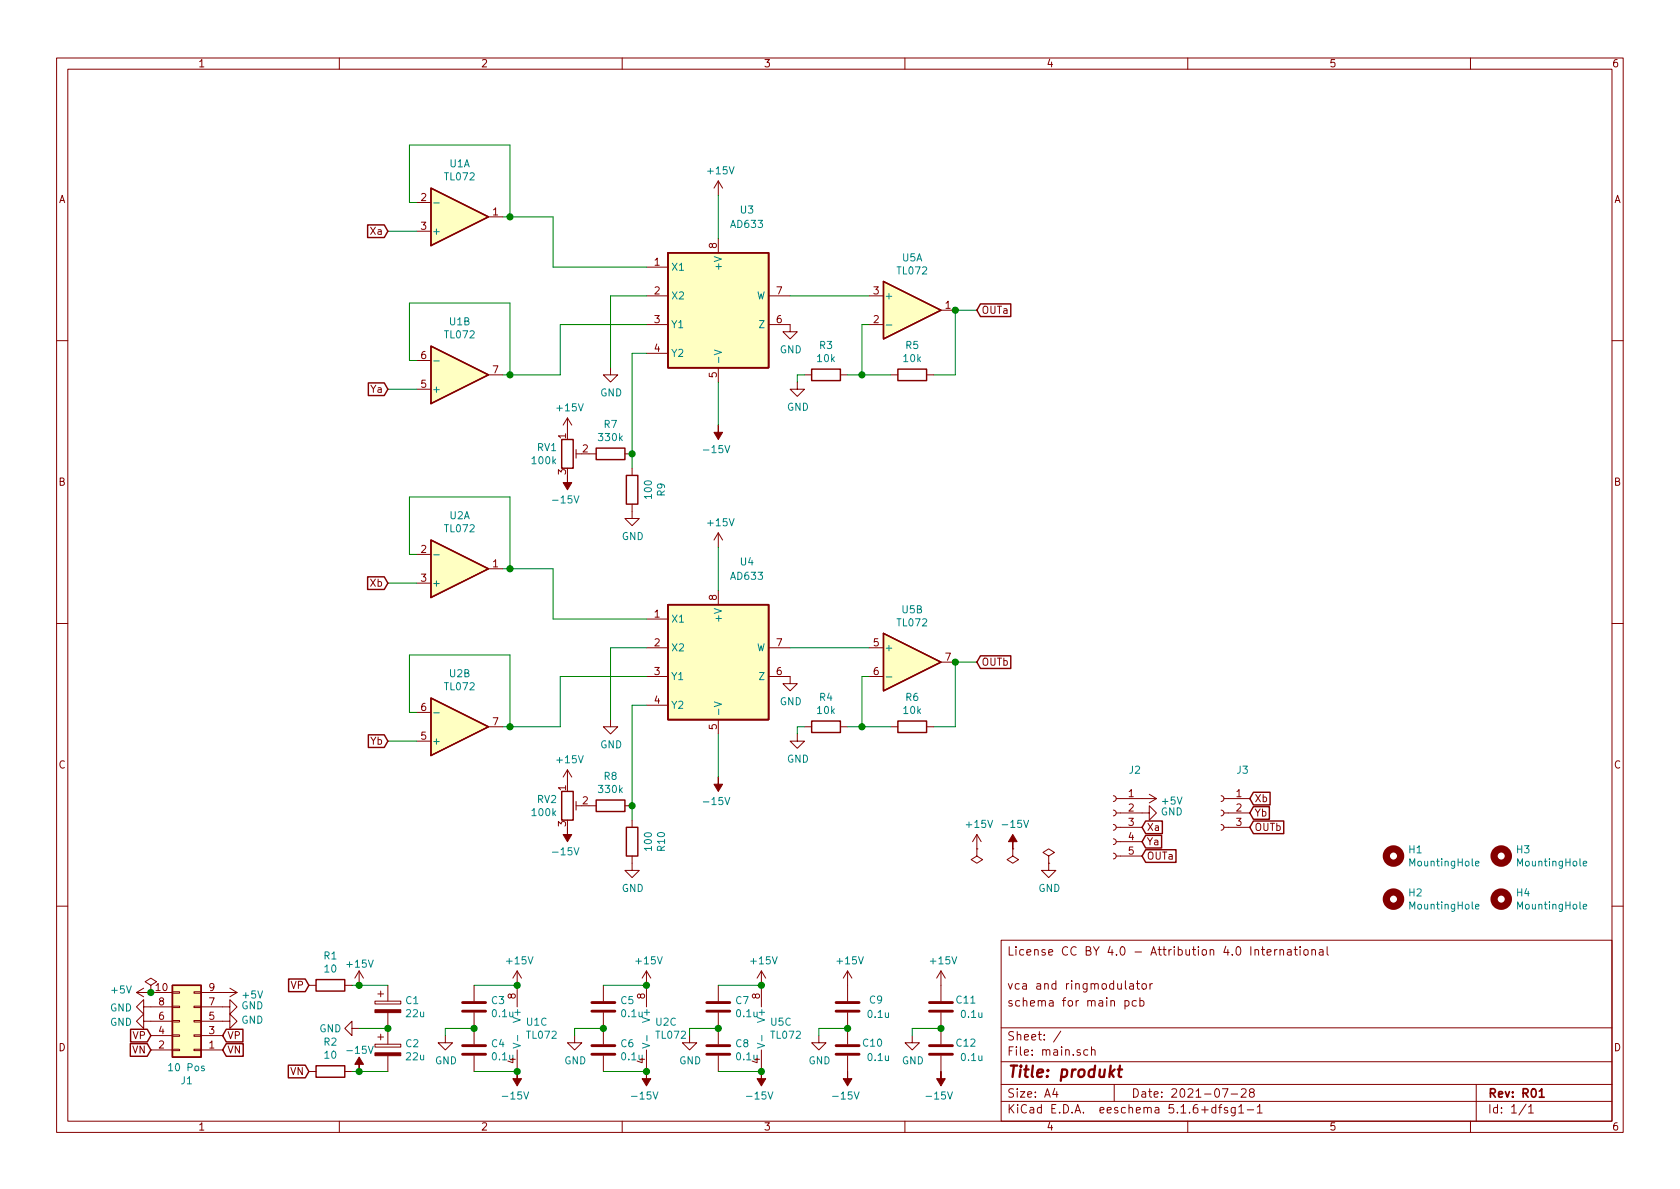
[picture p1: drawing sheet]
<svg xmlns="http://www.w3.org/2000/svg" width="297mm" height="210mm" viewBox="0 0 297 210" stroke-linecap="round" stroke-linejoin="round" font-family="sans-serif">
<g fill="none" stroke="#840000" stroke-width=".18">
<path d="M10 10.3h277v189.9h-277zM12 12.2h273v186.1h-273zM60 10.3v1.9M110 10.3v1.9M160 10.3v1.9M210 10.3v1.9M260 10.3v1.9M73.7 35.8h2.5M86.4 38.3h2.5M127 32v2.5M127 32l-.8 1.3M127 32l.8 1.3"/>
<path d="M73.7 40.9h2.5M114.3 57.4h3.8M114.3 52.3h3.8M114.3 47.2h3.8M127 42.2v2.5M135.9 57.4h3.8v1.3h1.3l-1.3 1.2-1.3-1.2h1.3M135.9 52.3h3.8M153.7 57.4h2.5M153.7 52.3h2.5M166.4 54.9h2.5M10 60.2h2M73.7 68.8h2.5"/>
<path d="M73.7 63.7h2.5M86.4 66.3h2.5M100.3 73.9l-.7 1.3M100.3 73.9v2.5M100.3 73.9l.8 1.3M101.9 79.5v1.5M107.9 65v1.3h1.3l-1.3 1.3-1.2-1.3h1.2M114.3 62.5h3.8M127 65v2.6M141 67.6v1.2h1.2l-1.2 1.3-1.3-1.3h1.3M142.2 66.3h1.3M148.6 66.3h1.3"/>
<path d="M157.5 66.3h1.2M163.8 66.3h1.3M285 60.2h2M73.7 98h2.5M101.9 80.3h1M104.1 80.3h1.3M110.5 80.3h1.3M111.8 89.1v2.6h1.2l-1.2 1.3-1.3-1.3h1.3M111.8 82.8v1.3M127 94.2v2.6M127 94.2l-.8 1.3M127 94.2l.8 1.3"/>
<path d="M10 110.3h2M73.7 103.1h2.5M86.4 100.6h2.5M114.3 114.5h3.8M114.3 119.6h3.8M114.3 109.5h3.8M127 104.4v2.5M135.9 119.6h3.8v1.3h1.3l-1.3 1.3-1.3-1.3h1.3M135.9 114.5h3.8M153.7 114.5h2.5M153.7 119.6h2.5M166.4 117.1h2.5"/>
<path d="M285 110.3h2M73.7 131.1h2.5M73.7 126h2.5M86.4 128.5h2.5M100.3 136.1v2.6M100.3 136.1l-.7 1.3M100.3 136.1l.8 1.3M107.9 127.2v1.3h1.3l-1.3 1.3-1.2-1.3h1.2M114.3 124.7h3.8M127 127.2v2.6M141 129.8v1.3h1.2l-1.2 1.2-1.3-1.2h1.3M142.2 128.5h1.3"/>
<path d="M148.6 128.5h1.3M157.5 128.5h1.2M163.8 128.5h1.3M101.9 141.7v1.6M101.9 142.5h1M104.1 142.5h1.3M110.5 142.5h1.3M111.8 151.4v2.5h1.2l-1.2 1.3-1.3-1.3h1.3M111.8 145v1.3M172.7 150.1v1.3l1 .6-1 .6-1-.6 1-.6M172.7 150.1h.1M172.7 147.6l-.7 1.2"/>
<path d="M172.7 147.6v2.5M172.7 147.6l.8 1.2M179.1 150.1v1.3l1 .6-1 .6-1-.6 1-.6M179.1 150.1h.1M185.4 151.4l1-.7-1-.6-1 .6 1 .7v1.2M185.4 152.6h.1M185.4 152.6v1.3h1.3l-1.3 1.3-1.3-1.3h1.3M196.8 150.9l.4 .1 .2 .3-.2 .4-.4 .2M196.8 148.3l.4 .2 .2 .2-.2 .5-.4 .1M196.8 145.8l.4 .1 .2 .3-.2 .4-.4 .2M196.8 143.3l.4 .1 .2 .3-.2 .4-.4 .2M196.8 140.7l.4 .1 .2 .3-.2 .4-.4 .2"/>
<path d="M197.4 143.8h5.8v-1.3l1.3 1.3-1.3 1.2v-1.2M197.4 146.3h4.5M197.4 141.2h7.1M197.4 151.4h4.5M197.4 148.8h4.5M203.2 140.5l1.3 .7M204.5 141.2l-1.3 .8M215.9 145.8l.3 .1 .2 .3-.1 .4-.4 .2M215.9 143.3l.3 .1 .2 .3-.1 .4-.4 .2M215.9 140.7l.3 .1 .2 .3-.1 .4-.4 .2M216.4 146.3h4.6M216.4 143.8h4.6"/>
<path d="M216.4 141.2h4.6M10 160.2h2M24.1 175.5h6.4M24.1 175.5l1.3 .8M25.4 178v-1.2l-1.3 1.2 1.3 1.3v-1.3h5.1M25.4 174.7l-1.3 .8M26.7 174.2l1-.6-1-.6-1 .6 1 .6v1.3M26.7 175.5h.1M30.5 175.4h1.2v.2h-1.2zM30.5 177.9h1.2v.3h-1.2zM34.3 175.4h1.3v.2h-1.3zM34.3 177.9h1.3v.3h-1.3z"/>
<path d="M35.6 178h5v-1.2l1.3 1.2-1.3 1.3v-1.3M35.6 175.5h6.3M40.6 174.7l1.3 .8M41.9 175.5l-1.3 .8M54.6 174.2h1.3M61 174.2h1.2M63.5 171.7l-.8 1.3M63.5 171.7v2.5M63.5 171.7l.8 1.3M66.3 177h4.6v.5h-4.6zM66.8 175.8h1M67.3 175.3v1"/>
<path d="M68.6 174.2v2.8M68.6 179.1v5.6M83.8 174.2v2.8M83.8 179.1v5.6M91.4 171.7l-.7 1.3M91.4 171.7v6.3M91.4 171.7l.8 1.3M106.7 174.2v2.8M106.7 179.1v5.6M114.3 171.7l-.8 1.3M114.3 171.7v6.3M114.3 171.7l.8 1.3"/>
<path d="M127 174.2v2.8M127 179.1v5.6M134.6 171.7v6.3M134.6 171.7l-.7 1.3M134.6 171.7l.8 1.3M149.9 171.7l-.8 1.3M149.9 171.7v5.3M149.9 179.1v5.6M149.9 171.7l.7 1.3M166.4 171.7l-.8 1.3M166.4 171.7v5.3M166.4 179.1v5.6"/>
<path d="M166.4 171.7l.7 1.3M177 166.3h108v32h-108zM198.9 177l.4-.1 .3 .3-.1 .6-.2 .1-.4-.1M198.9 176.9v1.5M199.8 174h.5l.1 .9M200.4 174.3l-.5 .1a.29 .29 0 0 0-.2 .2 .29 .29 0 0 0 .2 .3l.5-.1M200.9 177l-.4-.1-.3 .3 .1 .6 .2 .1 .4-.1M200.9 173.9h.6M201.1 173.4v1.3l.4 .2M201.5 177l.5-.1 .3 .3-.1 .6-.2 .1-.5-.1M201.5 176.4v1.5M202 174.1l.2-.2 .4 .2v.7l-.2 .1-.4-.1z"/>
<path d="M203.3 173.9v1M203.8 173.9l-.5 .3M223 167.9h.6M223.2 167.4v1.3l.4 .2M224 168.4l.7-.1v-.3l-.5-.1-.2 .2 .1 .7h.6M225.4 167.9v1M225.8 167.9l-.4 .3M226.3 168l.2-.1 .4 .1v.9M226.3 167.9v1M227.7 168h.5l.1 .9M228.3 168.3h-.5l-.2 .2 .2 .4 .5-.1M228.8 167.9h.6"/>
<path d="M229 167.4v1.3l.4 .2M229.9 167.4v.2M229.9 167.9v1M230.6 168l.2-.1 .4 .1v.8l-.2 .1-.4-.1zM232 168l.2-.1 .3 .1 .1 .9M232 167.9v1M233.3 168h.6v.9M233.9 168.3h-.4l-.3 .2 .3 .4 .4-.1M234.6 167.4v1.3l.3 .2M285 160.2h2M25.4 180.6v-1.3l-1.3 1.3 1.3 1.3v-1.3h5.1M26.7 185.7h3.8"/>
<path d="M26.7 183.1h3.8M30.5 183h1.2v.3h-1.2zM30.5 185.5h1.2v.3h-1.2zM30.5 180.5h1.2v.2h-1.2zM34.3 183h1.3v.3h-1.3zM34.3 185.5h1.3v.3h-1.3zM34.3 180.5h1.3v.2h-1.3zM35.6 180.6h5v-1.3l1.3 1.3-1.3 1.3v-1.3M35.6 185.7h3.8M35.6 183.1h3.8M54.6 189.5h1.3M60 198.3v1.9"/>
<path d="M61 189.5h1.2M62.2 181.9v-1.3l-1.2 1.3 1.2 1.2v-1.2h1.3M66.3 184.7h4.6v.5h-4.6zM66.8 183.4h1M67.3 182.9v1M68.6 186.7v2.8M78.7 183.1v1.3h1.3l-1.3 1.3-1.2-1.3h1.2M83.8 186.7v2.8M91.4 185.7v3.8M101.6 183.1v1.3h1.3l-1.3 1.3-1.3-1.3h1.3M106.7 186.7v2.8M110 198.3v1.9"/>
<path d="M114.3 185.7v3.8M121.9 183.1v1.3h1.3l-1.3 1.3-1.3-1.3h1.3M127 186.7v2.8M134.6 185.7v3.8M144.8 183.1v1.3h1.2l-1.2 1.3-1.3-1.3h1.3M149.9 186.7v2.8M160 198.3v1.9M161.3 183.1v1.3h1.3l-1.3 1.3-1.3-1.3h1.3M166.4 186.7v2.8M177 194.8h108M177 191.8h108M177 187.8h108"/>
<path d="M177 181.8h108M186.5 192.5l-.4 1h1M186.8 193v1M187.6 182.3l-1.3 2M192.3 185.7l-.4-.1-.3 .3 .1 .6 .2 .1 .4-.1M193 185.7l.2-.1 .3 .1 .1 .9M193 185.1v1.5M197 191.8v3M210 198.3v1.9M215 195.9l-.5-.1-.3 .3 .1 .6 .2 .1 .5-.1M215 195.3v1.5M215.5 195.8h.5"/>
<path d="M216 195.3l-.3 .2v1.3M216.1 192.5h1l-.6 1.5M217 195.9l-.3-.1-.2 .2v.3l.5 .1v.3h-.5M217.7 193.5h1.1M218.4 195.8v1.2l-.3 .3h-.3M218.4 195.9l-.4-.1-.3 .3 .1 .6h.6M219 195.8l.5-.5v1.5M219 196.8h.9M219.5 192.7l.2-.2h.3l.3 .2v.3v.2l-.9 .8h.9M220.5 196.3h1.2M221.2 193.2l-.3-.3 .1-.2 .2-.2 .4 .1 .2 .2-.1 .2-.6 .2a.48 .48 0 0 0-.1 .7l.2 .1 .5-.1a.48 .48 0 0 0-.1-.7h-.1M222.3 195.8l.4-.5v1.5"/>
<path d="M222.3 196.8h.9M260 198.3v1.9M261 191.8v6.5M269.8 195.2l-1.2 2M270.3 195.8l.4-.5v1.5M270.3 196.8h.8"/>
</g>
<path d="M272.2 193l.4-.5v1.5M272.2 194h.8" fill="none" stroke="#840000" stroke-width=".3"/>
<path d="M197.6 189.1h.8M198 188.4l-.2 1.8 .1 .1 .3 .1" fill="none" stroke="#840000" stroke-width=".41"/>
<g fill="#840000" stroke="#840000" stroke-width=".18">
<path d="M91.4 189.5v1.2h.8l-.8 1.3-.7-1.3h.7z"/>
<path d="M179.1 147.6l.7 1.2h-.7v1.3v-1.3h-.8z"/>
<path d="M114.3 189.5v1.2h.8l-.8 1.3-.8-1.3h.8z"/>
<path d="M166.4 189.5v1.2h.7l-.7 1.3-.8-1.3h.8z"/>
<path d="M149.9 189.5v1.2h.7l-.7 1.3-.8-1.3h.8z"/>
<path d="M66.3 186.2h4.6v.5h-4.6z"/>
<path d="M66.3 178.6h4.6v.5h-4.6z"/>
<path d="M100.3 84.1v1.2h.8l-.8 1.3-.7-1.3h.7z"/>
<path d="M127 137.4v1.3h.8l-.8 1.2-.8-1.2h.8z"/>
<path d="M134.6 189.5v1.2h.8l-.8 1.3-.7-1.3h.7z"/>
<path d="M100.3 146.3v1.3h.8l-.8 1.2-.7-1.2h.7z"/>
<path d="M127 75.2v1.2h.8l-.8 1.3-.8-1.3h.8z"/>
<path d="M63.5 186.9l.8 1.3h-.8v1.3v-1.3h-.8z"/>
</g>
<g fill="none" stroke="#840000" stroke-width=".51">
<path d="M81.8 178.8h4.1M81.8 177.3h4.1M104.6 178.8h4.1M104.6 177.3h4.1M125 178.8h4M125 177.3h4M147.8 178.8h4.1M147.8 177.3h4.1M164.3 178.8h4.1M164.3 177.3h4.1M81.8 186.4h4.1M81.8 184.9h4.1"/>
<path d="M104.6 186.4h4.1M104.6 184.9h4.1M125 186.4h4M125 184.9h4M147.8 186.4h4.1M147.8 184.9h4.1M164.3 186.4h4.1M164.3 184.9h4.1"/>
</g>
<g fill="none" stroke="#840000" stroke-width="1.3">
<circle cx="246.4" cy="151.4" r="1.27"/>
<circle cx="246.4" cy="159" r="1.27"/>
<circle cx="265.4" cy="151.4" r="1.27"/>
<circle cx="265.4" cy="159" r="1.27"/>
</g>
<g fill="none" stroke="#008484" stroke-width=".18">
<path d="M76.7 35.9h1M156.7 57.5h1M76.7 63.8h1M126.3 61.9l1.3 .4-1.3 .4M127.1 63.2v.9M76.7 98.1h1M156.7 119.7h1M76.7 126.1h1M126.3 124.1l1.3 .4-1.3 .5M127.1 125.4v1M260.9 152.7l.6-.1-.1-.3h-.3l-.2 .2 .1 .6h.4M279.9 152.7l.6-.1v-.3h-.4l-.2 .2 .1 .6h.5"/>
<path d="M260.9 160.3l.6-.1-.1-.2-.3-.1-.2 .2 .1 .6h.4M279.9 160.3l.6-.1v-.2l-.4-.1-.2 .2 .1 .6h.5M90.7 184.5l1.3 .4-1.3 .4M91.5 183.1v1M113.6 184.5l1.3 .4-1.3 .4M114.4 183.1v1M133.9 184.5l1.3 .4-1.3 .4M134.7 183.1v1"/>
</g>
<g fill="#ffffc2" stroke="#ffffc2" stroke-width=".18">
<path d="M76.2 95.5l10.2 5.1-10.2 5.1z"/>
<path d="M76.2 33.3l10.2 5-10.2 5.1z"/>
<path d="M76.2 61.2l10.2 5.1-10.2 5.1z"/>
<path d="M76.2 123.4l10.2 5.1-10.2 5.1z"/>
<path d="M156.2 112l10.2 5.1-10.2 5.1z"/>
<path d="M156.2 49.8l10.2 5.1-10.2 5z"/>
<path d="M118.1 106.9h17.8v20.3h-17.8z"/>
<path d="M118.1 44.7h17.8v20.3h-17.8z"/>
<path d="M30.5 174.2h5.1v12.7h-5.1z"/>
</g>
<g fill="none" stroke="#840000" stroke-width=".25">
<path d="M65 39.8h2.9l.7 1.1-.7 1.1h-2.9zM76.2 33.3l10.2 5-10.2 5.1zM118.1 44.7h17.8v20.3h-17.8zM156.2 49.8l10.2 5.1-10.2 5zM173.4 53.7h5.3v2.3h-5.3l-.7-1.1zM65.1 67.7h2.8l.7 1.1-.7 1.1h-2.8zM76.2 61.2l10.2 5.1-10.2 5.1zM99.3 77.7h2v5.1h-2zM105.4 79.2h5.1v2.1h-5.1zM143.5 65.3h5.1v2h-5.1zM158.7 65.3h5.1v2h-5.1zM76.2 95.5l10.2 5.1-10.2 5.1z"/>
<path d="M110.7 84.1h2.1v5h-2.1zM65 102h2.9l.7 1.1-.7 1.1h-2.9zM118.1 106.9h17.8v20.3h-17.8zM156.2 112l10.2 5.1-10.2 5.1zM173.4 116h5.3v2.2h-5.3l-.7-1.1zM65.1 129.9h2.8l.7 1.2-.7 1.1h-2.8zM76.2 123.4l10.2 5.1-10.2 5.1zM99.3 139.9h2v5.1h-2zM143.5 127.5h5.1v2h-5.1zM158.7 127.5h5.1v2h-5.1zM105.4 141.5h5.1v2h-5.1zM110.7 146.3h2.1v5.1h-2.1z"/>
<path d="M202.6 145.2h2.9v2.2h-2.9l-.7-1.1zM202.6 150.3h5.3v2.2h-5.3l-.7-1.1zM202.6 147.7h2.8v2.3h-2.8l-.7-1.2zM221.6 145.2h5.4v2.2h-5.4l-.6-1.1zM221.6 142.6h2.8v2.3h-2.8l-.6-1.1zM221.6 140.1h3v2.2h-3l-.6-1.1zM30.5 174.2h5.1v12.7h-5.1zM51 173.1h3l.6 1.1-.6 1.2h-3zM55.9 173.2h5.1v2.1h-5.1zM23 184.6h3l.7 1.1-.7 1.1h-3zM23.1 182h2.9l.7 1.1-.7 1.1h-2.9zM40 184.6h3v2.2h-3l-.6-1.1z"/>
<path d="M40 182h3v2.2h-3l-.6-1.1zM51 188.4h3l.6 1.1-.6 1.1h-3zM55.9 188.5h5.1v2h-5.1z"/>
</g>
<g fill="none" stroke="#008400" stroke-width=".18">
<path d="M73.7 35.8h-1.3v-10.2h17.8v12.7M88.9 38.3h8.9v8.9h16.5M127 34.5v7.7M68.6 40.9h5.1M114.3 57.4h-15.2v8.9h-10.2M114.3 52.3h-6.4v12.7M139.7 52.3h14M153.7 57.4h-1.3v8.9M172.7 54.9h-3.8v11.4h-3.8M68.6 68.8h5.1M73.7 63.7h-1.3v-10.1h17.8v12.7M114.3 62.5h-2.5v20.3"/>
<path d="M127 67.6v7.6M142.2 66.3h-1.2v1.3M149.9 66.3h7.6M73.7 98h-1.3v-10.1h17.8v12.7M127 96.8v7.6M68.6 103.1h5.1M88.9 100.6h8.9v8.9h16.5M114.3 114.5h-6.4v12.7M114.3 119.6h-15.2v8.9h-10.2M139.7 114.5h14M153.7 119.6h-1.3v8.9M172.7 117.1h-3.8v11.4h-3.8"/>
<path d="M68.6 131.1h5.1M73.7 126h-1.3v-10.2h17.8v12.7M114.3 124.7h-2.5v20.3M127 129.8v7.6M142.2 128.5h-1.2v1.3M149.9 128.5h7.6M62.2 174.2h6.4M83.8 174.2h7.6M106.7 174.2h7.6M127 174.2h7.6M62.2 189.5h6.4M63.5 181.9h5.1"/>
<path d="M83.8 189.5h7.6M83.8 181.9h-5.1v1.2M106.7 181.9h-5.1v1.2M106.7 189.5h7.6M127 189.5h7.6M127 181.9h-5.1v1.2M149.9 181.9h-5.1v1.2M166.4 181.9h-5.1v1.2"/>
</g>
<g fill="#008400" stroke="#008400" stroke-width=".25">
<circle cx="168.9" cy="54.9" r=".51"/>
<circle cx="26.7" cy="175.5" r=".51"/>
<circle cx="166.4" cy="181.9" r=".51"/>
<circle cx="91.4" cy="189.5" r=".51"/>
<circle cx="91.4" cy="174.2" r=".51"/>
<circle cx="152.4" cy="66.3" r=".51"/>
<circle cx="114.3" cy="189.5" r=".51"/>
<circle cx="114.3" cy="174.2" r=".51"/>
<circle cx="127" cy="181.9" r=".51"/>
<circle cx="134.6" cy="189.5" r=".51"/>
<circle cx="134.6" cy="174.2" r=".51"/>
<circle cx="63.5" cy="189.5" r=".51"/>
<circle cx="63.5" cy="174.2" r=".51"/>
<circle cx="168.9" cy="117.1" r=".51"/>
<circle cx="68.6" cy="181.9" r=".51"/>
<circle cx="152.4" cy="128.5" r=".51"/>
<circle cx="149.9" cy="181.9" r=".51"/>
<circle cx="90.2" cy="66.3" r=".51"/>
<circle cx="90.2" cy="128.5" r=".51"/>
<circle cx="90.2" cy="100.6" r=".51"/>
<circle cx="111.8" cy="80.3" r=".51"/>
<circle cx="90.2" cy="38.3" r=".51"/>
<circle cx="83.8" cy="181.9" r=".51"/>
<circle cx="111.8" cy="142.5" r=".51"/>
<circle cx="106.7" cy="181.9" r=".51"/>
</g>
<text font-size="2.8" fill="#840000" x="178" y="190.5">Title: produkt</text>
<g font-size="2.1" fill="#840000">
<text x="178" y="169">License CC BY 4.0 - Attribution 4.0 International</text>
<text x="178" y="178">schema for main pcb</text>
<text x="178" y="175">vca and ringmodulator</text>
<text x="178" y="184">Sheet: /</text>
<text x="178" y="186.7">File: main.sch</text>
<text x="178" y="196.9">KiCad E.D.A. eeschema 5.1.6+dfsg1-1</text>
<text x="178" y="194.1">Size: A4</text>
<text x="200" y="194.1">Date: 2021-07-28</text>
<text x="263" y="194.1">Rev: R01</text>
<text x="263" y="196.9">Id: 1/1</text>
</g>
<g font-size="1.8" fill="#840000">
<text x="35" y="11.9">1</text>
<text x="85" y="11.9">2</text>
<text x="135" y="11.9">3</text>
<text x="185" y="11.9">4</text>
<text x="235" y="11.9">5</text>
<text x="285" y="11.9">6</text>
<text x="10.4" y="35.9">A</text>
<text x="74.4" y="35.6">2</text>
<text x="285.4" y="35.9">A</text>
<text x="65.6" y="41.5">Xa</text>
<text x="74.4" y="40.6">3</text>
<text x="87.1" y="38.1">1</text>
<text x="115.7" y="47">1</text>
<text x="126.7" y="43.9" transform="rotate(-90 126.7 43.9)">8</text>
<text x="115.7" y="52.1">2</text>
<text x="137.3" y="52.1">7</text>
<text x="154.5" y="52.1">3</text>
<text x="115.7" y="57.1">3</text>
<text x="137.3" y="57.1">6</text>
<text x="154.5" y="57.1">2</text>
<text x="167.2" y="54.6">1</text>
<text x="173.5" y="55.5">OUTa</text>
<text x="74.4" y="63.5">6</text>
<text x="115.7" y="62.2">4</text>
<text x="65.6" y="69.5">Ya</text>
<text x="74.4" y="68.6">5</text>
<text x="87.1" y="66">7</text>
<text x="126.7" y="66.8" transform="rotate(-90 126.7 66.8)">5</text>
<text x="100.1" y="77.6" transform="rotate(-90 100.1 77.6)">1</text>
<text x="100.1" y="83.9" transform="rotate(-90 100.1 83.9)">3</text>
<text x="103" y="80">2</text>
<text x="10.4" y="85.9">B</text>
<text x="285.4" y="85.9">B</text>
<text x="74.4" y="97.8">2</text>
<text x="87.1" y="100.3">1</text>
<text x="65.5" y="103.8">Xb</text>
<text x="74.4" y="102.9">3</text>
<text x="126.7" y="106.1" transform="rotate(-90 126.7 106.1)">8</text>
<text x="115.7" y="109.2">1</text>
<text x="115.7" y="114.3">2</text>
<text x="115.7" y="119.4">3</text>
<text x="137.3" y="119.4">6</text>
<text x="137.3" y="114.3">7</text>
<text x="154.5" y="114.3">5</text>
<text x="154.5" y="119.4">6</text>
<text x="167.2" y="116.8">7</text>
<text x="173.5" y="117.7">OUTb</text>
<text x="74.4" y="125.7">6</text>
<text x="115.7" y="124.5">4</text>
<text x="65.5" y="131.7">Yb</text>
<text x="74.4" y="130.8">5</text>
<text x="87.1" y="128.3">7</text>
<text x="126.7" y="129" transform="rotate(-90 126.7 129)">5</text>
<text x="10.4" y="135.9">C</text>
<text x="285.4" y="135.9">C</text>
<text x="100.1" y="139.8" transform="rotate(-90 100.1 139.8)">1</text>
<text x="103" y="142.2">2</text>
<text x="199.5" y="141">1</text>
<text x="199.5" y="143.5">2</text>
<text x="218.6" y="141">1</text>
<text x="218.6" y="143.5">2</text>
<text x="221.8" y="141.9">Xb</text>
<text x="100.1" y="146.1" transform="rotate(-90 100.1 146.1)">3</text>
<text x="199.5" y="146">3</text>
<text x="199.5" y="148.6">4</text>
<text x="202.7" y="146.9">Xa</text>
<text x="202.7" y="149.5">Ya</text>
<text x="218.6" y="146">3</text>
<text x="221.8" y="146.9">OUTb</text>
<text x="221.8" y="144.4">Yb</text>
<text x="199.5" y="151.1">5</text>
<text x="202.7" y="152">OUTa</text>
<text x="27.6" y="175.3">10</text>
<text x="28.1" y="177.8">8</text>
<text x="37" y="177.8">7</text>
<text x="37" y="175.3">9</text>
<text x="51.5" y="174.9">VP</text>
<text x="91.2" y="176.6" transform="rotate(-90 91.2 176.6)">8</text>
<text x="114" y="176.6" transform="rotate(-90 114 176.6)">8</text>
<text x="134.4" y="176.6" transform="rotate(-90 134.4 176.6)">8</text>
<text x="10.4" y="185.9">D</text>
<text x="23.5" y="183.8">VP</text>
<text x="28.1" y="185.4">2</text>
<text x="28.1" y="182.9">4</text>
<text x="28.1" y="180.3">6</text>
<text x="37" y="185.4">1</text>
<text x="37" y="182.9">3</text>
<text x="37" y="180.3">5</text>
<text x="40.2" y="183.8">VP</text>
<text x="285.4" y="185.9">D</text>
<text x="23.4" y="186.3">VN</text>
<text x="40.2" y="186.3">VN</text>
<text x="51.4" y="190.1">VN</text>
<text x="91.2" y="188.1" transform="rotate(-90 91.2 188.1)">4</text>
<text x="114" y="188.1" transform="rotate(-90 114 188.1)">4</text>
<text x="134.4" y="188.1" transform="rotate(-90 134.4 188.1)">4</text>
<text x="35" y="199.9">1</text>
<text x="85" y="199.9">2</text>
<text x="135" y="199.9">3</text>
<text x="185" y="199.9">4</text>
<text x="235" y="199.9">5</text>
<text x="285" y="199.9">6</text>
</g>
<g font-size="1.8" fill="#008484">
<text x="79.5" y="29.6">U1A</text>
<text x="78.7" y="31.9">TL072</text>
<text x="125.3" y="30.8">+15V</text>
<text x="76.3" y="41.5">+</text>
<text x="129.3" y="40.3">AD633</text>
<text x="131" y="37.8">U3</text>
<text x="118.6" y="47.9">X1</text>
<text x="127.6" y="47.4" transform="rotate(-90 127.6 47.4)">+V</text>
<text x="159.5" y="46.2">U5A</text>
<text x="118.6" y="53">X2</text>
<text x="133.7" y="53">W</text>
<text x="156.3" y="53">+</text>
<text x="158.7" y="48.5">TL072</text>
<text x="78.7" y="59.8">TL072</text>
<text x="79.5" y="57.5">U1B</text>
<text x="118.6" y="58">Y1</text>
<text x="134.3" y="58">Z</text>
<text x="118.6" y="63.1">Y2</text>
<text x="137.9" y="62.5">GND</text>
<text x="144.6" y="64">10k</text>
<text x="144.9" y="61.7">R3</text>
<text x="159.8" y="64">10k</text>
<text x="160.2" y="61.7">R5</text>
<text x="76.3" y="69.5">+</text>
<text x="106.1" y="70.1">GND</text>
<text x="98.6" y="72.7">+15V</text>
<text x="106" y="78">330k</text>
<text x="106.8" y="75.7">R7</text>
<text x="139.1" y="72.6">GND</text>
<text x="94.2" y="82.1">100k</text>
<text x="95" y="79.8">RV1</text>
<text x="124.8" y="80.1">-15V</text>
<text x="98.1" y="89">-15V</text>
<text x="115.3" y="88.1" transform="rotate(-90 115.3 88.1)">100</text>
<text x="117.6" y="87.7" transform="rotate(-90 117.6 87.7)">R9</text>
<text x="78.7" y="94.1">TL072</text>
<text x="79.5" y="91.8">U2A</text>
<text x="109.9" y="95.5">GND</text>
<text x="125.3" y="93.1">+15V</text>
<text x="131" y="100">U4</text>
<text x="76.3" y="103.8">+</text>
<text x="129.3" y="102.5">AD633</text>
<text x="118.6" y="110.1">X1</text>
<text x="127.6" y="109.6" transform="rotate(-90 127.6 109.6)">+V</text>
<text x="158.7" y="110.8">TL072</text>
<text x="159.5" y="108.5">U5B</text>
<text x="79.5" y="119.8">U2B</text>
<text x="118.6" y="115.2">X2</text>
<text x="133.7" y="115.2">W</text>
<text x="156.3" y="115.2">+</text>
<text x="78.7" y="122.1">TL072</text>
<text x="118.6" y="120.3">Y1</text>
<text x="118.6" y="125.3">Y2</text>
<text x="134.3" y="120.3">Z</text>
<text x="137.9" y="124.7">GND</text>
<text x="144.9" y="123.9">R4</text>
<text x="160.2" y="123.9">R6</text>
<text x="76.3" y="131.7">+</text>
<text x="144.6" y="126.3">10k</text>
<text x="159.8" y="126.3">10k</text>
<text x="98.6" y="135">+15V</text>
<text x="106.1" y="132.3">GND</text>
<text x="106.8" y="137.9">R8</text>
<text x="139.1" y="134.9">GND</text>
<text x="199.7" y="136.8">J2</text>
<text x="218.7" y="136.8">J3</text>
<text x="95" y="142">RV2</text>
<text x="106" y="140.2">330k</text>
<text x="124.8" y="142.4">-15V</text>
<text x="205.6" y="142.3">+5V</text>
<text x="94.2" y="144.3">100k</text>
<text x="171" y="146.4">+15V</text>
<text x="177.6" y="146.4">-15V</text>
<text x="205.2" y="144.2">GND</text>
<text x="98.1" y="151.3">-15V</text>
<text x="115.3" y="150.3" transform="rotate(-90 115.3 150.3)">100</text>
<text x="117.6" y="150.5" transform="rotate(-90 117.6 150.5)">R10</text>
<text x="249.1" y="150.9">H1</text>
<text x="249.5" y="153.2">MountingHole</text>
<text x="268.2" y="150.9">H3</text>
<text x="268.5" y="153.2">MountingHole</text>
<text x="109.9" y="157.7">GND</text>
<text x="183.6" y="157.7">GND</text>
<text x="249.1" y="158.5">H2</text>
<text x="249.5" y="160.8">MountingHole</text>
<text x="268.2" y="158.5">H4</text>
<text x="268.5" y="160.8">MountingHole</text>
<text x="57.3" y="169.7">R1</text>
<text x="57.5" y="172">10</text>
<text x="61.5" y="171.1">+15V</text>
<text x="89.7" y="170.5">+15V</text>
<text x="112.6" y="170.5">+15V</text>
<text x="132.9" y="170.5">+15V</text>
<text x="148.2" y="170.5">+15V</text>
<text x="164.7" y="170.5">+15V</text>
<text x="19.5" y="178.9">GND</text>
<text x="19.8" y="175.7">+5V</text>
<text x="42.7" y="178.5">GND</text>
<text x="43" y="176.6">+5V</text>
<text x="71.8" y="177.6">C1</text>
<text x="71.9" y="179.9">22u</text>
<text x="86.9" y="177.6">C3</text>
<text x="87.1" y="179.9">0.1u</text>
<text x="109.8" y="177.6">C5</text>
<text x="110" y="179.9">0.1u</text>
<text x="130.1" y="177.6">C7</text>
<text x="130.3" y="179.9">0.1u</text>
<text x="153.8" y="177.5">C9</text>
<text x="169.2" y="177.5">C11</text>
<text x="19.5" y="181.4">GND</text>
<text x="42.7" y="181">GND</text>
<text x="56.5" y="182.5">GND</text>
<text x="57.3" y="184.9">R2</text>
<text x="71.8" y="185.2">C2</text>
<text x="86.9" y="185.2">C4</text>
<text x="92.1" y="180.4" transform="rotate(-90 92.1 180.4)">V+</text>
<text x="93.1" y="181.4">U1C</text>
<text x="93.2" y="183.7">TL072</text>
<text x="109.8" y="185.2">C6</text>
<text x="114.9" y="180.4" transform="rotate(-90 114.9 180.4)">V+</text>
<text x="116" y="181.4">U2C</text>
<text x="116.1" y="183.7">TL072</text>
<text x="130.1" y="185.2">C8</text>
<text x="135.3" y="180.4" transform="rotate(-90 135.3 180.4)">V+</text>
<text x="136.3" y="181.4">U5C</text>
<text x="136.4" y="183.7">TL072</text>
<text x="152.7" y="185.1">C10</text>
<text x="153.6" y="180">0.1u</text>
<text x="169.2" y="185.1">C12</text>
<text x="170.1" y="180">0.1u</text>
<text x="30.1" y="189.4">10 Pos</text>
<text x="32.1" y="191.7">J1</text>
<text x="57.5" y="187.2">10</text>
<text x="61.7" y="186.4">-15V</text>
<text x="71.9" y="187.5">22u</text>
<text x="76.9" y="188.2">GND</text>
<text x="87.1" y="187.5">0.1u</text>
<text x="99.8" y="188.2">GND</text>
<text x="110" y="187.5">0.1u</text>
<text x="120.1" y="188.2">GND</text>
<text x="130.3" y="187.5">0.1u</text>
<text x="143" y="188.2">GND</text>
<text x="153.6" y="187.6">0.1u</text>
<text x="159.5" y="188.2">GND</text>
<text x="170.1" y="187.6">0.1u</text>
<text x="89.2" y="194.4">-15V</text>
<text x="112.1" y="194.4">-15V</text>
<text x="132.4" y="194.4">-15V</text>
<text x="147.6" y="194.4">-15V</text>
<text x="164.1" y="194.4">-15V</text>
</g>
</svg>
